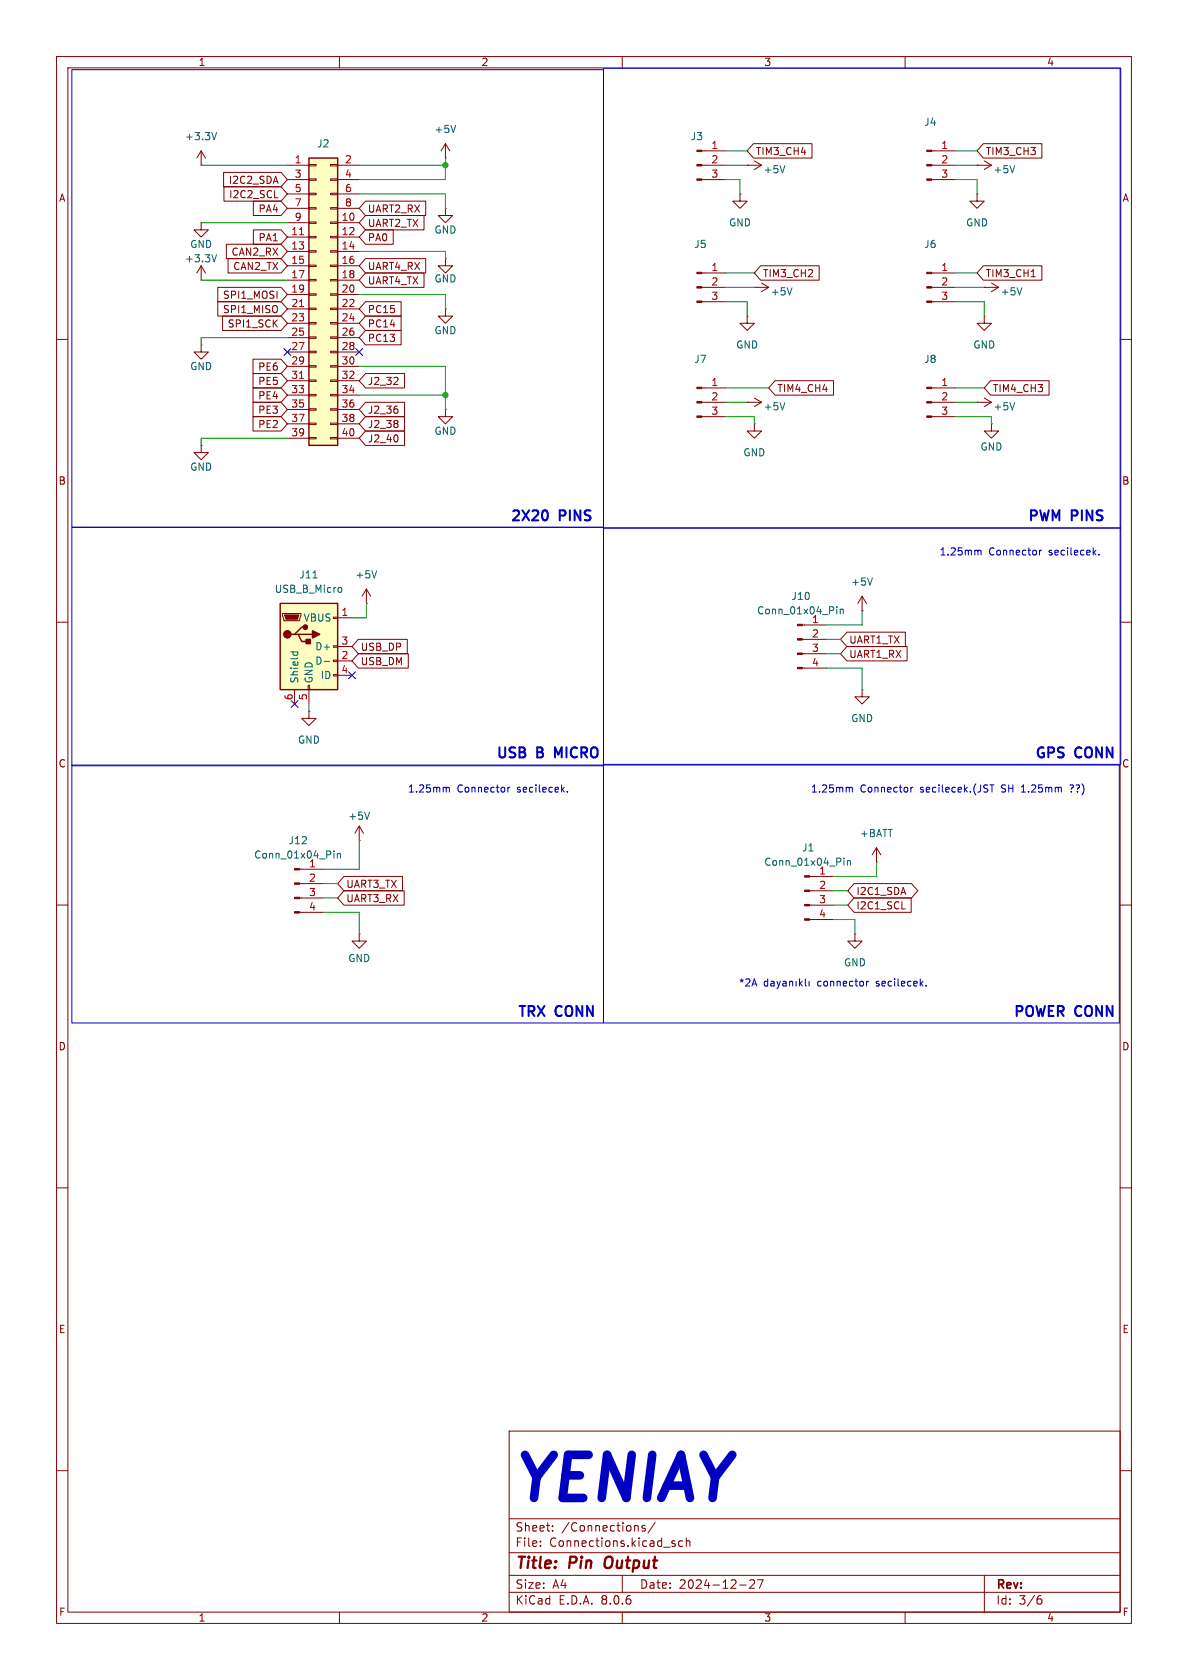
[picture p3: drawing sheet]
<svg xmlns="http://www.w3.org/2000/svg" width="210mm" height="297mm" viewBox="0 0 210 297" stroke-linecap="round" stroke-linejoin="round" font-family="sans-serif">
<g fill="none" stroke="#840000" stroke-width=".18">
<path d="M10 10h190v277h-190zM12 12h186v273h-186zM60 10v2M110 10v2M160 10v2M35.6 39.4v1.2h1.2l-1.2 1.3-1.3-1.3h1.3M35.6 39.4h.1M78.7 36.8v1.3h1.3l-1.3 1.3-1.2-1.3h1.2M78.7 36.8h.1M10 60h2M35.6 49.5h.1M35.6 47l-.8 1.3"/>
<path d="M35.6 47v2.5M35.6 47l.7 1.3M78.7 54.6v1.3h1.3l-1.3 1.3-1.2-1.3h1.2M78.7 54.6h.1M78.7 45.7v1.3h1.3l-1.3 1.3-1.2-1.3h1.2M78.7 45.7h.1M133.3 50.8h.1M133.3 50.8h2.6M134.6 50l1.3 .8M135.9 50.8l-1.3 .8M164.7 50.8h4.2M164.7 53.3h4.2"/>
<path d="M164.7 48.3h4.2M174 55.9v1.3h1.3l-1.3 1.2-1.3-1.2h1.3M174 55.9h.1M198 60h2M124.1 71.1h4.2M124.1 73.7h4.2M124.1 68.6h4.2M132.1 71.1h.1M132.1 71.1h2.5M133.3 74.9v1.3h1.3l-1.3 1.3-1.2-1.3h1.2M133.3 74.9h.1M133.3 70.4l1.3 .7"/>
<path d="M134.6 71.1l-1.3 .8M164.7 71.1h4.2M164.7 73.7h4.2M164.7 68.6h4.2M172.7 71.1h.1M172.7 71.1h2.6M174 70.4l1.3 .7M175.3 74.9v1.3h1.2l-1.2 1.3-1.3-1.3h1.3M175.3 74.9h.1M175.3 71.1l-1.3 .8M10 110h2M64.8 106.7h.1"/>
<path d="M64.8 104.1l-.8 1.3M64.8 104.1v2.6M64.8 104.1l.7 1.3M198 110h2M10 160h2M198 160h2M10 210h2M198 210h2M10 260h2M90 253h108v32h-108zM198 260h2M90 278.5h108"/>
<path d="M90 274.5h108M90 268.5h108M95.5 273.2v.2M95.5 272.5v.1M110 278.5v3M119 272.9l.3 .1 .1 .2-.2 .2h-.3M119 272.4l.3 .1M120.7 272.5l-.5-.1-.2 .3v.4l.1 .2h.6M121.3 272.5l.2-.1 .4 .1 .1 .9M121.3 271.9v1.5M132.5 279.4l.6-.1 .2 .1 .1 .3-.9 1.1h.9M133.9 279.3h1l-.6 1.5"/>
<path d="M174 278.5v6.5M60 285v2M90 281.5h108M110 285v2M130.8 280.2h1.1M160 285v2M183.6 282.7h.3l.3 .2-.1 .5-.5 .2M184 282.1l-.4 .1"/>
</g>
<path d="M107.1 275.5a1.5 1.5 0 0 0 0 1.6" fill="none" stroke="#840000" stroke-width=".4"/>
<path d="M38.3 45l-.4 1.3M140 50.9l-.4 1.2M138.7 71.2l-.4 1.3M179.4 71.2l-.4 1.3M66.6 100.9l-.4 1.3" fill="none" stroke="#006464" stroke-width=".18"/>
<g fill="#840000" stroke="#840000" stroke-width=".18">
<path d="M163.8 73.5h.9v.3h-.9z"/>
<path d="M163.8 71h.9v.2h-.9z"/>
<path d="M163.8 68.5h.9v.2h-.9z"/>
<path d="M163.8 53.2h.9v.3h-.9z"/>
<path d="M163.8 50.7h.9v.2h-.9z"/>
<path d="M163.8 48.1h.9v.3h-.9z"/>
<path d="M123.2 73.5h.9v.3h-.9z"/>
<path d="M123.2 71h.9v.2h-.9z"/>
<path d="M123.2 68.5h.9v.2h-.9z"/>
</g>
<path d="M49.5 106.7h10.2v15.2h-10.2z" fill="#ffffc2"/>
<path d="M49.5 106.7h10.2v15.2h-10.2zM52.1 112.1h.6l.6 1.3h1.3M52.7 112.1h2.5M54 110.9h-.7l-1.2 1.2h-.7" fill="none" stroke="#840000" stroke-width=".25"/>
<g fill="#840000" stroke="#840000" stroke-width=".25">
<path d="M55.2 111.5l1.3 .6-1.3 .7z"/>
<path d="M54.1 113h.8v.8h-.8z"/>
<circle cx="50.8" cy="112.1" r=".63"/>
<circle cx="54" cy="110.9" r=".38"/>
</g>
<g fill="none" stroke="#840000" stroke-width=".18">
<path d="M130.8 34.3v1.3h1.3l-1.3 1.2-1.3-1.2h1.3M130.8 34.3h.1M164.7 29.2h4.2M164.7 31.8h4.2M164.7 26.7h4.2M172.7 29.2h.1M172.7 34.3v1.3h1.3l-1.3 1.2-1.3-1.2h1.3M172.7 34.3h.1M172.7 29.2h2.6M174 28.4l1.3 .8M175.3 29.2l-1.3 .8M124.1 53.3h4.2"/>
<path d="M124.1 50.8h4.2M124.1 48.3h4.2M174 50.8h.1M174 50.8h2.5M175.3 50l1.2 .8M176.5 50.8l-1.2 .8M35.6 78.7v1.3h1.2l-1.2 1.3-1.3-1.3h1.3M35.6 78.7h.1M35.6 61v1.2h1.2l-1.2 1.3-1.3-1.3h1.3M35.6 61h.1M78.7 72.4v1.3h1.3l-1.3 1.2-1.2-1.2h1.2M78.7 72.4h.1"/>
<path d="M49.9 108.5h3.3v.2l-.2 1h-2.8zM58.9 119.3h.8v.2h-.8zM58.9 116.7h.8v.3h-.8zM58.9 114.2h.8v.2h-.8zM58.9 109.1h.8v.2h-.8zM59.7 109.2h2.5M59.7 116.8h2.5M59.7 114.3h2.5M59.7 119.4h2.5M141.8 118.1h4.2M141.8 115.6h4.2M141.8 113h4.2"/>
<path d="M141.8 110.5h4.2M152.4 108h.1M152.4 105.4l-.8 1.3M152.4 105.4v2.6M152.4 105.4l.8 1.3M52.1 121.9v2.6M54.5 121.2h.2v.7h-.2zM54.6 125.7v1.3h1.3l-1.3 1.3-1.3-1.3h1.3M54.6 125.7h.1M54.6 121.9v2.6M143.1 157.5h4.2M143.1 154.9h4.2"/>
<path d="M154.9 152.4h.1M154.9 149.9l-.7 1.2M154.9 149.9v2.5M154.9 149.9l.8 1.2M143.1 162.6h4.2M143.1 160h4.2M151.1 165.1v1.3h1.3l-1.3 1.2-1.2-1.2h1.2M151.1 165.1h.1"/>
</g>
<g fill="#840000" stroke="#840000" stroke-width=".18">
<path d="M50.3 108.7h2.5l-.2 .8h-2.1z"/>
<path d="M123.2 53.2h.9v.3h-.9z"/>
<path d="M123.2 50.7h.9v.2h-.9z"/>
<path d="M123.2 48.1h.9v.3h-.9z"/>
<path d="M163.8 31.6h.9v.3h-.9z"/>
<path d="M163.8 29.1h.9v.2h-.9z"/>
<path d="M163.8 26.5h.9v.3h-.9z"/>
<path d="M142.2 162.4h.9v.3h-.9z"/>
<path d="M142.2 159.9h.9v.2h-.9z"/>
<path d="M142.2 157.4h.9v.2h-.9z"/>
<path d="M142.2 154.8h.9v.3h-.9z"/>
<path d="M141 118h.8v.2h-.8z"/>
<path d="M141 115.4h.8v.3h-.8z"/>
<path d="M141 112.9h.8v.3h-.8z"/>
<path d="M141 110.4h.8v.2h-.8z"/>
</g>
<g fill="none" stroke="#006464" stroke-width=".18">
<path d="M179.4 29.3l-.4 1.3M180.6 50.9l-.4 1.2M51.4 115.2h1.2M51.9 115.2l-.1 .4M52.6 115.2v.4M55.3 102.2h.8M57.3 116.9h1M60 103.9h.3l.1 .2v.5l-.4 .1M147.9 107.3v.1M147.9 107.7v.8M148.5 107.7v.8M148.5 107.8l.2-.1h.3l.1 .8"/>
<path d="M154.2 102.2l-.4 1.2M149.2 151.7v.1M149.2 152.1v.9M149.8 152.1v.9M149.8 152.3l.2-.2 .3 .1v.8"/>
</g>
<path d="M54.6 27.9h5.1v50.8h-5.1z" fill="#ffffc2"/>
<g fill="none" stroke="#840000" stroke-width=".18">
<path d="M35.6 29.2h.1M35.6 26.7l-.8 1.2M35.6 26.7v2.5M35.6 26.7l.7 1.2M39.5 30.5h10.2l1.1 1.3-1.1 1.2h-10.2zM39.6 33h10.1l1.1 1.3-1.1 1.3h-10.1zM44.8 35.6h4.9l1.1 1.2-1.1 1.3h-4.9zM48.5 35h.7M50.8 29.2h3.8M50.8 39.4h3.8M50.8 31.8h3.8M50.8 34.3h3.8"/>
<path d="M50.8 36.8h3.8M54.6 39.2h1.3v.3h-1.3zM54.6 36.7h1.3v.3h-1.3zM54.6 34.2h1.3v.2h-1.3zM54.6 31.6h1.3v.3h-1.3zM54.6 29.1h1.3v.2h-1.3zM58.4 39.2h1.3v.3h-1.3zM58.4 36.7h1.3v.3h-1.3zM58.4 34.2h1.3v.2h-1.3zM58.4 31.6h1.3v.3h-1.3zM58.4 29.1h1.3v.2h-1.3zM59.7 29.2h3.8"/>
<path d="M59.7 39.4h3.8M59.7 31.8h3.8M59.7 34.3h3.8M59.7 36.8h3.8M64.6 35.6h10.7v2.5h-10.7l-1.1-1.3zM64.6 38.1h10.4v2.5h-10.4l-1.1-1.2zM78.7 27.9h.1M78.7 25.4l-.7 1.3M78.7 25.4v2.5M78.7 25.4l.8 1.3M124.1 29.2h4.2M124.1 31.8h4.2"/>
<path d="M124.1 26.7h4.2M132.1 29.2h.1M132.1 29.2h2.5M133.2 25.4h10.3v2.5h-10.3l-1.1-1.2zM133.3 28.4l1.3 .8M134.6 29.2l-1.3 .8M173.8 25.4h10.4v2.5h-10.4l-1.1-1.2zM38.5 50.8h11.2l1.1 1.3-1.1 1.2h-11.2zM38.5 53.3h11.2l1.1 1.3-1.1 1.3h-11.2zM39.3 55.9h10.4l1.1 1.3-1.1 1.2h-10.4zM40 43.2h9.7l1.1 1.3-1.1 1.2h-9.7zM40.3 45.7h9.4l1.1 1.3-1.1 1.3h-9.4z"/>
<path d="M44.8 40.6h4.9l1.1 1.3-1.1 1.3h-4.9zM50.8 41.9h3.8M50.8 44.5h3.8M50.8 47h3.8M50.8 49.5h3.8M50.8 52.1h3.8M50.8 54.6h3.8M50.8 57.2h3.8M50.8 59.7h3.8M54.6 59.6h1.3v.2h-1.3zM54.6 57h1.3v.3h-1.3zM54.6 54.5h1.3v.2h-1.3z"/>
<path d="M54.6 51.9h1.3v.3h-1.3zM54.6 49.4h1.3v.3h-1.3zM54.6 46.9h1.3v.2h-1.3zM54.6 44.3h1.3v.3h-1.3zM54.6 41.8h1.3v.2h-1.3zM58.4 59.6h1.3v.2h-1.3zM58.4 57h1.3v.3h-1.3zM58.4 54.5h1.3v.2h-1.3zM58.4 51.9h1.3v.3h-1.3zM58.4 49.4h1.3v.3h-1.3zM58.4 46.9h1.3v.2h-1.3zM58.4 44.3h1.3v.3h-1.3z"/>
<path d="M58.4 41.8h1.3v.2h-1.3zM59.7 41.9h3.8M59.7 44.5h3.8M59.7 47h3.8M59.7 49.5h3.8M59.7 52.1h3.8M59.7 54.6h3.8M59.7 57.2h3.8M59.7 59.7h3.8M64.6 45.7h10.7v2.6h-10.7l-1.1-1.3zM64.6 48.3h10.4v2.5h-10.4l-1.1-1.3zM64.6 53.3h6.3v2.6h-6.3l-1.1-1.3z"/>
<path d="M64.6 58.4h6.3v2.6h-6.3l-1.1-1.3zM64.6 55.9h6.3v2.5h-6.3l-1.1-1.2zM64.6 40.6h4.9v2.6h-4.9l-1.1-1.3zM132.1 55.9v1.3h1.2l-1.2 1.2-1.3-1.2h1.3M132.1 55.9h.1M134.5 47h10.3v2.5h-10.3l-1.2-1.2zM173.8 47h10.4v2.5h-10.4l-1.1-1.2zM182.3 48.9h.7M44.7 71.1h5l1.1 1.3-1.1 1.3h-5zM44.7 66h5l1.1 1.3-1.1 1.3h-5zM44.7 73.7h5l1.1 1.2-1.1 1.3h-5zM44.7 68.6h5l1.1 1.3-1.1 1.2h-5z"/>
<path d="M44.7 63.5h5l1.1 1.3-1.1 1.2h-5zM50.8 62.2h3.8M50.8 64.8h3.8M50.8 67.3h3.8M50.8 69.9h3.8M50.8 72.4h3.8M50.8 74.9h3.8M50.8 77.5h3.8M54.6 77.3h1.3v.3h-1.3zM54.6 74.8h1.3v.3h-1.3zM54.6 72.3h1.3v.2h-1.3zM54.6 69.7h1.3v.3h-1.3z"/>
<path d="M54.6 67.2h1.3v.2h-1.3zM54.6 64.6h1.3v.3h-1.3zM54.6 62.1h1.3v.3h-1.3zM58.4 77.3h1.3v.3h-1.3zM58.4 74.8h1.3v.3h-1.3zM58.4 72.3h1.3v.2h-1.3zM58.4 69.7h1.3v.3h-1.3zM58.4 67.2h1.3v.2h-1.3zM58.4 64.6h1.3v.3h-1.3zM58.4 62.1h1.3v.3h-1.3zM59.7 62.2h3.8M59.7 64.8h3.8"/>
<path d="M59.7 67.3h3.8M59.7 69.9h3.8M59.7 72.4h3.8M59.7 74.9h3.8M59.7 77.5h3.8M64.6 76.2h6.9v2.5h-6.9l-1.1-1.2zM64.6 66h6.9v2.6h-6.9l-1.1-1.3zM64.6 71.1h6.9v2.6h-6.9l-1.1-1.3zM64.6 73.7h6.9v2.5h-6.9l-1.1-1.3zM70.2 66.8l.2 .2-.1 .3-.7 .7h.8M70.3 77.1v.8M70.3 72.4v.5"/>
<path d="M70.3 74.5v.3M70.3 75v.5M137 67.3h10.3v2.6h-10.3l-1.1-1.3zM175.1 67.3h10.3v2.6h-10.3l-1.1-1.3zM63.3 113h8.7v2.6h-8.7l-1.1-1.3zM63.3 115.6h8.9v2.5h-8.9l-1.1-1.3zM149.7 114.3h10.6v2.5h-10.6l-1.1-1.2zM149.7 111.8h10.3v2.5h-10.3l-1.1-1.3zM152.4 121.9v1.3h1.3l-1.3 1.3-1.3-1.3h1.3M152.4 121.9h.1M52.9 158.8h4.2M52.9 156.2h4.2"/>
<path d="M52.9 153.7h4.2M60.8 154.9h10.3v2.6h-10.3l-1.1-1.3zM60.8 157.5h10.6v2.5h-10.6l-1.1-1.2zM63.5 148.6h.1M63.5 146.1l-.8 1.2M63.5 146.1v2.5M63.5 146.1l.8 1.2M151 156.2h10.1l1.1 1.3-1.1 1.3h-10.1l-1.1-1.3zM151 158.7h10.1v2.6h-10.1l-1.1-1.3zM52.9 161.3h4.2M63.5 165.1v1.3h1.3l-1.3 1.2-1.3-1.2h1.3M63.5 165.1h.1"/>
<path d="M159.4 160.7h.6"/>
</g>
<path d="M54.6 27.9h5.1v50.8h-5.1z" fill="none" stroke="#840000" stroke-width=".25"/>
<path d="M52.9 41.5h.8M52.9 54.2h.8M52.9 66.9h.8" fill="none" stroke="#a90000" stroke-width=".18"/>
<path d="M38.3 23.4l-.4 1.3M80.6 22.2l-.5 1.2M138.7 29.3l-.4 1.3M59 150.4v.2M59 150.9v.8M59.6 150.9v.8M59.6 151l.2-.1h.3l.1 .8M65.3 143.6l-.4 1.3" fill="none" stroke="#006464" stroke-width=".18"/>
<g fill="#840000" stroke="#840000" stroke-width=".18">
<path d="M52.1 161.2h.8v.2h-.8z"/>
<path d="M52.1 158.6h.8v.3h-.8z"/>
<path d="M52.1 156.1h.8v.2h-.8z"/>
<path d="M52.1 153.5h.8v.3h-.8z"/>
<path d="M123.2 31.6h.9v.3h-.9z"/>
<path d="M123.2 29.1h.9v.2h-.9z"/>
<path d="M123.2 26.5h.9v.3h-.9z"/>
</g>
<g fill="none" stroke="#0000c2" stroke-width=".18">
<path d="M12.7 12.3h94v80.9h-94zM106.7 12.1h91.4v81.2h-91.4zM12.7 93.2h94v42.2h-94zM106.7 93.3h91.4v41.8h-91.4zM172.9 97.5l.2-.2h.3v.8M183.8 97.3v.8M184.1 97.3l-.3 .2M194.3 98v.1M12.7 135.3h94v45.5h-94zM78.9 139.4l.2-.2h.3v.8M89.8 139.2v.8M90.1 139.2l-.3 .2"/>
<path d="M100.3 139.9v.1M106.7 135.3h91.2v45.5h-91.2zM150.1 139.4l.2-.2h.3l.1 .8M161 139.2v.8M161.4 139.2l-.4 .2M175 138.8h.7M175.4 138.8v1.2M180.7 139.1h-.1M189.6 138.8h-.5M180.6 140h.7M135.7 173v1.3M135.7 173.5h-.4l-.2 .2 .1 .6h.5"/>
<path d="M136.3 173.5h.5l.1 .8M136.9 173.8h-.5l-.1 .2 .1 .3h.5M137.3 173.5l.3 .8M137.6 174.3l-.3 .4M137.9 173.5l-.3 .8M138.4 173.5h.5l.1 .8M139 173.8h-.4l-.2 .2 .2 .3h.4M139.6 173.6l.2-.1h.3v.8M139.6 173.5v.8M140.7 173.5v.8M141.3 173v1.3M141.5 173.8l.3 .5"/>
<path d="M141.8 173.5l-.5 .5M142.4 173v1.1l.1 .2M143 173.5v.8M153.2 173.5v.8M153.5 173.5l-.3 .2M163.7 174.2v.1"/>
</g>
<path d="M96.7 90.4a1.5 1.5 0 0 1 0 1.4M98.7 133.4l-.6-1.3v1.8" fill="none" stroke="#0000c2" stroke-width=".36"/>
<g fill="none" stroke="#009600" stroke-width=".18">
<path d="M35.6 29.2h15.2M35.6 39.4h15.2M63.5 29.2h15.2M63.5 34.3h15.2v2.5M78.7 27.9v3.9h-15.2M128.3 29.2h3.8M128.3 26.7h3.8M128.3 31.8h2.5v2.5M168.9 29.2h3.8M168.9 31.8h3.8v2.5M168.9 26.7h3.8M35.6 49.5h15.2"/>
<path d="M50.8 59.7h-15.2v1.3M63.5 44.5h15.2v1.2M63.5 52.1h15.2v2.5M128.3 53.3h3.8v2.6M128.3 48.3h5M128.3 50.8h5M168.9 53.3h5.1v2.6M168.9 48.3h3.8M168.9 50.8h5.1M50.8 77.5h-15.2v1.2M63.5 64.8h15.2v7.6M63.5 69.9h15.2"/>
<path d="M128.3 71.1h3.8M128.3 73.7h5v1.2M128.3 68.6h7.6M168.9 73.7h6.4v1.2M168.9 71.1h3.8M168.9 68.6h5.1M64.8 106.7v2.5h-2.6M146 118.1h6.4v3.8M146 113h2.6M146 115.6h2.6M152.4 108v2.5h-6.4M54.6 124.5v1.2"/>
<path d="M57.1 156.2h2.6M57.1 158.8h2.6M63.5 148.6v5.1h-6.4M147.3 157.5h2.6M154.9 152.4v2.5h-7.6M57.1 161.3h6.4v3.8M147.3 160h2.6M147.3 162.6h3.8v2.5"/>
</g>
<path d="M50.2 61.6l1.2 1.2M51.4 61.6l-1.2 1.2M62.9 61.6l1.2 1.2M64.1 61.6l-1.2 1.2M61.6 118.8l1.2 1.2M62.8 118.8l-1.2 1.2M51.5 123.9l1.2 1.2M52.7 123.9l-1.2 1.2" fill="none" stroke="#000084" stroke-width=".18"/>
<g fill="#009600" stroke="#009600" stroke-width=".18">
<circle cx="78.7" cy="69.9" r=".46"/>
<circle cx="78.7" cy="29.2" r=".46"/>
</g>
<text font-size="10.6" fill="#0000c2" x="90.2" y="267.5">YENIAY</text>
<g font-size="2.8" fill="#840000">
<text x="91" y="277.9">Title:</text>
<text x="100.7" y="277.9">Pin</text>
<text x="107.8" y="277.9">Output</text>
</g>
<g font-size="2.5" fill="#0000c2">
<text x="90.2" y="92.6">2X20</text>
<text x="99" y="92.6">PINS</text>
<text x="181.6" y="92.6">PWM</text>
<text x="189.5" y="92.6">PINS</text>
<text x="87.6" y="134.5">USB</text>
<text x="95" y="134.5">B</text>
<text x="98.9" y="134.5">MICRO</text>
<text x="182.9" y="134.5">GPS</text>
<text x="190.2" y="134.5">CONN</text>
<text x="91.4" y="180.2">TRX</text>
<text x="98.3" y="180.2">CONN</text>
<text x="179.1" y="180.2">POWER</text>
<text x="190.2" y="180.2">CONN</text>
</g>
<g font-size="2.1" fill="#840000">
<text x="91" y="273.7">File:</text>
<text x="91" y="271">Sheet:</text>
<text x="97.1" y="273.7">Connections.kicad_sch</text>
<text x="99.2" y="271">/Connections/</text>
<text x="91" y="281.1">Size:</text>
<text x="97.7" y="281.1">A4</text>
<text x="113" y="281.1">Date:</text>
<text x="120" y="281.1">2024-12-27</text>
<text x="176" y="281.3">Rev:</text>
<text x="91" y="283.9">KiCad</text>
<text x="98.7" y="283.9">E.D.A.</text>
<text x="106.3" y="283.9">8.0.6</text>
<text x="176" y="283.9">Id:</text>
<text x="180.1" y="283.9">3/6</text>
</g>
<g font-size="1.8" fill="#840000">
<text x="35" y="11.9">1</text>
<text x="85" y="11.9">2</text>
<text x="135" y="11.9">3</text>
<text x="185" y="11.9">4</text>
<text x="133.5" y="27.6">TIM3_CH4</text>
<text x="174.1" y="27.6">TIM3_CH3</text>
<text x="10.3" y="35.9">A</text>
<text x="40.3" y="32.7">I2C2_SDA</text>
<text x="40.4" y="35.2">I2C2_SCL</text>
<text x="198.4" y="35.9">A</text>
<text x="45.6" y="37.8">PA4</text>
<text x="64.9" y="37.8">UART2_RX</text>
<text x="64.9" y="40.3">UART2_TX</text>
<text x="40.8" y="45.4">CAN2_RX</text>
<text x="41.1" y="47.9">CAN2_TX</text>
<text x="45.6" y="42.9">PA1</text>
<text x="64.9" y="47.9">UART4_RX</text>
<text x="64.9" y="42.9">PA0</text>
<text x="39.3" y="53">SPI1_MOSI</text>
<text x="64.9" y="50.5">UART4_TX</text>
<text x="134.8" y="49.2">TIM3_CH2</text>
<text x="174.1" y="49.2">TIM3_CH1</text>
<text x="39.3" y="55.6">SPI1_MISO</text>
<text x="40.2" y="58.1">SPI1_SCK</text>
<text x="64.9" y="55.6">PC15</text>
<text x="64.9" y="58.1">PC14</text>
<text x="45.5" y="65.7">PE6</text>
<text x="64.9" y="60.6">PC13</text>
<text x="45.5" y="68.3">PE5</text>
<text x="45.5" y="70.8">PE4</text>
<text x="64.9" y="68.3">J2_32</text>
<text x="137.3" y="69.5">TIM4_CH4</text>
<text x="175.4" y="69.5">TIM4_CH3</text>
<text x="45.5" y="73.3">PE3</text>
<text x="45.5" y="75.9">PE2</text>
<text x="64.9" y="73.3">J2_36</text>
<text x="64.9" y="75.9">J2_38</text>
<text x="64.9" y="78.4">J2_40</text>
<text x="10.3" y="85.9">B</text>
<text x="198.3" y="85.9">B</text>
<text x="150" y="114">UART1_TX</text>
<text x="63.7" y="115.3">USB_DP</text>
<text x="63.7" y="117.8">USB_DM</text>
<text x="150" y="116.5">UART1_RX</text>
<text x="10.3" y="135.9">C</text>
<text x="198.3" y="135.9">C</text>
<text x="61.1" y="157.2">UART3_TX</text>
<text x="61.1" y="159.7">UART3_RX</text>
<text x="151.3" y="158.4">I2C1_SDA</text>
<text x="151.3" y="161">I2C1_SCL</text>
<text x="10.3" y="185.9">D</text>
<text x="198.3" y="185.9">D</text>
<text x="10.3" y="235.9">E</text>
<text x="198.3" y="235.9">E</text>
<text x="10.3" y="285.9">F</text>
<text x="35" y="286.9">1</text>
<text x="85" y="286.9">2</text>
<text x="135" y="286.9">3</text>
<text x="185" y="286.9">4</text>
<text x="198.4" y="285.9">F</text>
</g>
<g font-size="1.8" fill="#006464">
<text x="76.7" y="23.7">+5V</text>
<text x="163.3" y="22.5">J4</text>
<text x="32.6" y="25">+3.3V</text>
<text x="56" y="26.3">J2</text>
<text x="122" y="25">J3</text>
<text x="134.9" y="30.8">+5V</text>
<text x="175.5" y="30.8">+5V</text>
<text x="76.7" y="41.5">GND</text>
<text x="128.8" y="40.2">GND</text>
<text x="170.7" y="40.2">GND</text>
<text x="32.6" y="46.6">+3.3V</text>
<text x="33.5" y="44">GND</text>
<text x="122.6" y="44">J5</text>
<text x="163.3" y="44">J6</text>
<text x="76.7" y="50.1">GND</text>
<text x="136.2" y="52.4">+5V</text>
<text x="176.8" y="52.4">+5V</text>
<text x="76.7" y="59.3">GND</text>
<text x="33.5" y="65.6">GND</text>
<text x="122.6" y="64.4">J7</text>
<text x="130" y="61.8">GND</text>
<text x="163.3" y="64.4">J8</text>
<text x="172" y="61.8">GND</text>
<text x="76.7" y="77.1">GND</text>
<text x="134.9" y="72.7">+5V</text>
<text x="175.5" y="72.7">+5V</text>
<text x="33.5" y="83.4">GND</text>
<text x="131.3" y="80.9">GND</text>
<text x="173.2" y="79.9">GND</text>
<text x="48.5" y="105">USB_B_Micro</text>
<text x="52.8" y="102.5">J11</text>
<text x="62.7" y="102.5">+5V</text>
<text x="139.8" y="106.3">J10</text>
<text x="150.4" y="103.7">+5V</text>
<text x="53.6" y="110.1">VBUS</text>
<text x="133.7" y="108.8">Conn_01x04_Pin</text>
<text x="143.4" y="110.2">1</text>
<text x="55.6" y="117.7">D-</text>
<text x="55.6" y="115.2">D+</text>
<text x="52.9" y="120.9" transform="rotate(-90 52.9 120.9)">Shield</text>
<text x="55.5" y="120.9" transform="rotate(-90 55.5 120.9)">GND</text>
<text x="56.6" y="120.2">ID</text>
<text x="52.6" y="131.7">GND</text>
<text x="150.4" y="127.9">GND</text>
<text x="50.9" y="149.5">J12</text>
<text x="61.5" y="145.1">+5V</text>
<text x="151.9" y="148.2">+BATT</text>
<text x="44.8" y="152">Conn_01x04_Pin</text>
<text x="54.5" y="153.4">1</text>
<text x="135" y="153.3">Conn_01x04_Pin</text>
<text x="141.7" y="150.7">J1</text>
<text x="144.7" y="154.7">1</text>
<text x="61.5" y="170.3">GND</text>
<text x="149.1" y="171">GND</text>
</g>
<g font-size="1.8" fill="#a90000">
<text x="52" y="29">1</text>
<text x="60.9" y="29">2</text>
<text x="125.7" y="26.4">1</text>
<text x="125.7" y="29">2</text>
<text x="166.3" y="26.4">1</text>
<text x="166.3" y="29">2</text>
<text x="52" y="31.5">3</text>
<text x="52" y="34">5</text>
<text x="60.9" y="31.5">4</text>
<text x="60.9" y="34">6</text>
<text x="125.7" y="31.5">3</text>
<text x="166.3" y="31.5">3</text>
<text x="51.4" y="41.7">11</text>
<text x="52" y="36.6">7</text>
<text x="52" y="39.1">9</text>
<text x="60.3" y="39.1">10</text>
<text x="60.3" y="41.7">12</text>
<text x="60.9" y="36.6">8</text>
<text x="51.4" y="44.2">13</text>
<text x="51.4" y="46.7">15</text>
<text x="60.3" y="44.2">14</text>
<text x="60.3" y="46.7">16</text>
<text x="51.4" y="49.3">17</text>
<text x="51.4" y="51.8">19</text>
<text x="60.3" y="49.3">18</text>
<text x="60.3" y="51.8">20</text>
<text x="125.7" y="48">1</text>
<text x="125.7" y="50.5">2</text>
<text x="125.7" y="53.1">3</text>
<text x="166.3" y="48">1</text>
<text x="166.3" y="50.5">2</text>
<text x="166.3" y="53.1">3</text>
<text x="51.4" y="54.4">21</text>
<text x="51.4" y="56.9">23</text>
<text x="51.4" y="59.4">25</text>
<text x="60.3" y="54.4">22</text>
<text x="60.3" y="56.9">24</text>
<text x="60.3" y="59.4">26</text>
<text x="51.4" y="62">27</text>
<text x="51.4" y="64.5">29</text>
<text x="60.3" y="62">28</text>
<text x="60.3" y="64.5">30</text>
<text x="51.4" y="67.1">31</text>
<text x="51.4" y="69.6">33</text>
<text x="60.3" y="67.1">32</text>
<text x="60.3" y="69.6">34</text>
<text x="125.7" y="68.3">1</text>
<text x="125.7" y="70.9">2</text>
<text x="166.3" y="68.3">1</text>
<text x="166.3" y="70.9">2</text>
<text x="51.4" y="72.1">35</text>
<text x="51.4" y="74.7">37</text>
<text x="51.4" y="77.2">39</text>
<text x="60.3" y="72.1">36</text>
<text x="60.3" y="74.7">38</text>
<text x="60.3" y="77.2">40</text>
<text x="125.7" y="73.4">3</text>
<text x="166.3" y="73.4">3</text>
<text x="60.3" y="109">1</text>
<text x="143.4" y="112.8">2</text>
<text x="60.3" y="116.6">2</text>
<text x="60.3" y="114">3</text>
<text x="60.3" y="119.1">4</text>
<text x="143.4" y="115.3">3</text>
<text x="143.4" y="117.9">4</text>
<text x="51.8" y="123.9" transform="rotate(-90 51.8 123.9)">6</text>
<text x="54.4" y="123.9" transform="rotate(-90 54.4 123.9)">5</text>
<text x="54.5" y="156">2</text>
<text x="54.5" y="158.5">3</text>
<text x="54.5" y="161">4</text>
<text x="144.7" y="157.2">2</text>
<text x="144.7" y="159.8">3</text>
<text x="144.7" y="162.3">4</text>
</g>
<g font-size="1.8" fill="#0000c2">
<text x="166" y="98.4">1.25mm</text>
<text x="174.8" y="98.4">Connector</text>
<text x="185.5" y="98.4">secilecek.</text>
<text x="72" y="140.3">1.25mm</text>
<text x="80.8" y="140.3">Connector</text>
<text x="91.5" y="140.3">secilecek.</text>
<text x="143.3" y="140.3">1.25mm</text>
<text x="152" y="140.3">Connector</text>
<text x="162.8" y="140.3">secilecek.(JST</text>
<text x="177.3" y="140.3">SH</text>
<text x="181" y="140.3">1.25mm</text>
<text x="189.8" y="140.3">??)</text>
<text x="130.5" y="174.6">*2A</text>
<text x="144.6" y="174.6">connector</text>
<text x="155.1" y="174.6">secilecek.</text>
</g>
</svg>
